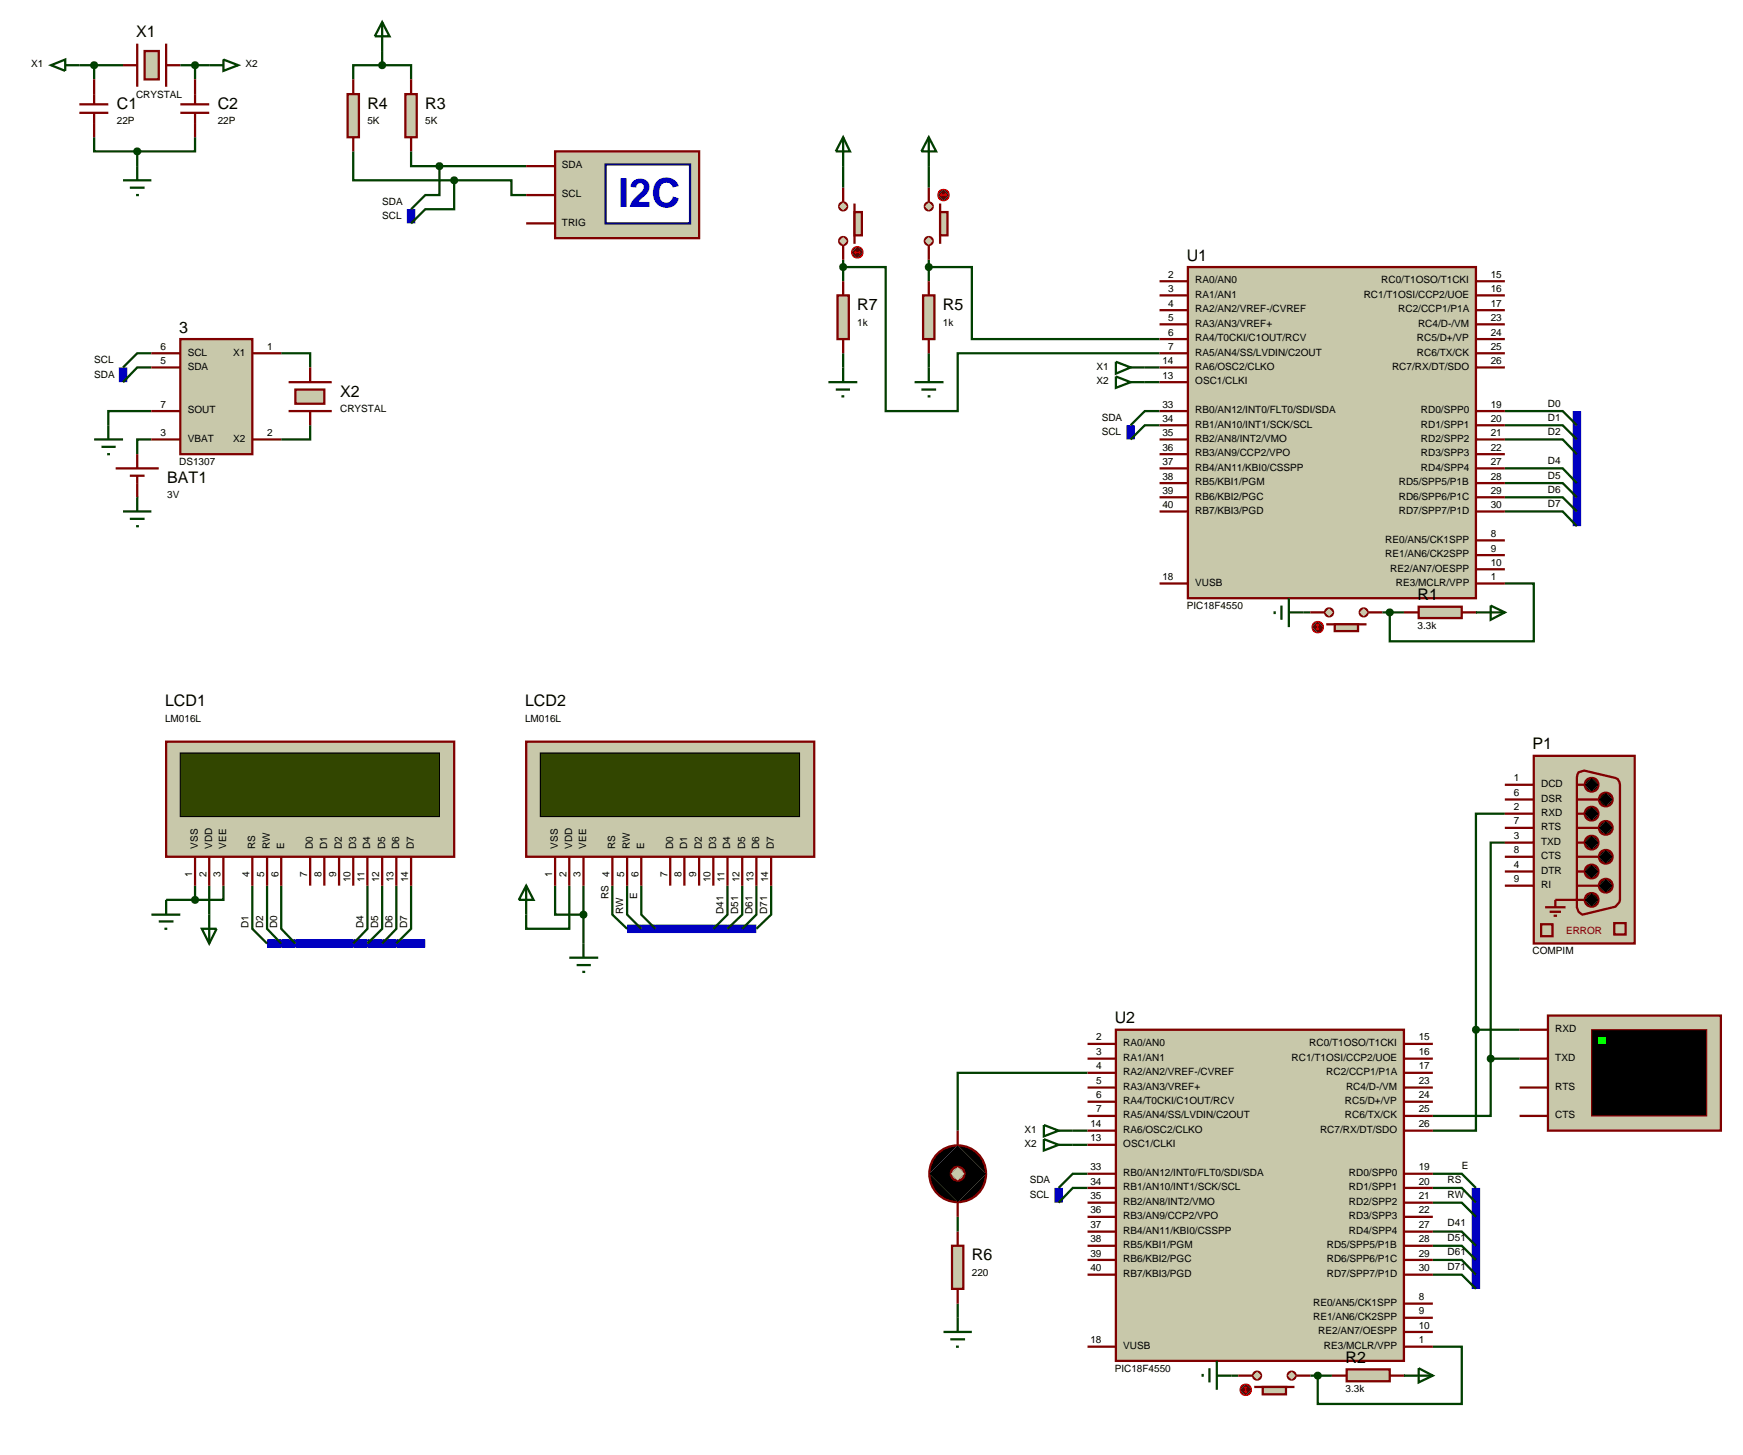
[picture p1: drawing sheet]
<svg xmlns="http://www.w3.org/2000/svg" width="307mm" height="257mm" viewBox="0 0 307 257" stroke-linecap="round" stroke-linejoin="round" font-family="sans-serif">
<path d="M72.5 36.9v2.5M21.7 64.8v2.6M199.4 75v2.5M278.1 72.5v20.3M47.1 166.4h27.9M110.6 163.8h22.8M186.7 209.5v2.6M260.3 209.5v17.8" fill="none" stroke="#0000c0" stroke-width="1.5" stroke-linecap="butt"/>
<g fill="none" stroke="#004000" stroke-width=".4">
<path d="M14 11.5h7.7M16.6 11.5v2.5M31.8 11.5h5.1M34.4 11.5v2.5M67.4 11.5h5.1v2.5M67.4 11.5h-5.1v2.5M67.4 9v2.5M16.6 24.2v2.5h7.6M24.2 26.7v2.6M34.4 24.2v2.5h-10.2M62.3 26.7v5.1h17.8M72.5 26.7v2.6h5"/>
<path d="M77.5 29.3v5.1h-2.5l-2.5 2.5M77.5 29.3h15.3M80.1 31.8h10.1v2.6h2.6M80.1 31.8v5.1h-5.1l-2.5 2.5M148.7 29.3v3.8M163.8 29.3v3.8M148.7 47.1h7.5v25.4h12.7v-10.2h35.6M148.7 45.8v3.8M163.8 47.1h7.6v12.7h33.1M163.8 45.8v3.8M26.7 77.5h-2.5v2.6M26.7 72.5h-7.6v2.5"/>
<path d="M26.7 62.3h-2.5l-2.5 2.5M26.7 64.8h-2.5l-2.5 2.6M49.6 62.3h5.1v2.5M54.7 75v2.5h-5.1M148.7 62.3v2.5M163.8 62.3v2.5M201.9 64.8h2.6M201.9 67.4h2.6M204.5 72.5h-2.6l-2.5 2.5M204.5 75h-2.6l-2.5 2.5M265.4 72.5h10.2l2.5 2.5M265.4 75h10.2l2.5 2.5"/>
<path d="M265.4 77.5h10.2l2.5 2.6M265.4 90.2h10.2l2.5 2.6M265.4 87.7h10.2l2.5 2.5M265.4 85.2h10.2l2.5 2.5M265.4 82.6h10.2l2.5 2.6M229.9 108h1.2M243.8 108h3.8M265.4 102.9h5.1v10.2h-25.4v-5.1M29.3 158.7h5.1M34.4 156.2v2.5M36.9 156.2v5.1M39.4 156.2v2.5h-5"/>
<path d="M44.5 156.2v7.6l2.6 2.6M47.1 156.2v7.6l2.5 2.6M49.6 156.2v7.6l2.5 2.6M64.8 156.2v7.6l-2.5 2.6M67.4 156.2v7.6l-2.6 2.6M69.9 156.2v7.6l-2.5 2.6M72.5 156.2v7.6l-2.6 2.6M97.9 156.2v5.1h5M100.4 156.2v7.6h-7.6v-2.5M102.9 156.2v10.2M108 156.2v5.1l2.6 2.5M110.6 156.2v5.1l2.5 2.5"/>
<path d="M113.1 156.2v5.1l2.5 2.5M128.3 156.2v5.1l-2.5 2.5M130.9 156.2v5.1l-2.6 2.5M133.4 156.2v5.1l-2.5 2.5M136 156.2v5.1l-2.6 2.5M265.4 148.6h-2.5v38.1M265.4 143.5h-5.1v38.1M189.2 199.4h2.6M191.8 189.2h-22.9v10.2M260.3 181.6v17.8h-7.6M260.3 181.6h7.7M262.9 186.7v10.1h-10.2"/>
<path d="M262.9 186.7h5.1M168.9 214.6v2.6M189.2 201.9h2.6M191.8 207h-2.6l-2.5 2.5M191.8 209.5h-2.6l-2.5 2.6M252.7 207h5.1l2.5 2.5M252.7 209.5h5.1l2.5 2.6M252.7 212.1h5.1l2.5 2.5M252.7 217.2h5.1l2.5 2.5M252.7 219.7h5.1l2.5 2.5M168.9 229.9v2.5M252.7 237.5h5.1v10.1h-25.4v-5"/>
<path d="M252.7 224.8h5.1l2.5 2.5M252.7 222.2h5.1l2.5 2.6M217.2 242.6h1.2M231.1 242.6h3.8"/>
</g>
<path d="M61.3 16.6h2v7.6h-2z" fill="#c8c8aa" stroke="#800000" stroke-width=".4"/>
<path d="M62.3 14v2.6M62.3 24.2v2.5" fill="none" stroke="#800000" stroke-width=".4"/>
<path d="M71.5 16.6h2v7.6h-2z" fill="#c8c8aa" stroke="#800000" stroke-width=".4"/>
<path d="M72.5 14v2.6M72.5 24.2v2.5" fill="none" stroke="#800000" stroke-width=".4"/>
<path d="M67.4 3.9l1.3 2.5h-2.6zM67.4 3.9v5.1" fill="none" stroke="#004000" stroke-width=".4"/>
<path d="M67.1 11.1l.3-.1-.5 .5zM67.4 11l.3 .1 .2 .4zM67.9 11.5l-.2 .4-.3 .1zM66.9 11.5l.5 .5-.4-.2z" fill="#004000" stroke="#004000" stroke-width=".4"/>
<path d="M67.4 11l.5 .5-.5 .5-.5-.5z" fill="#004000"/>
<path d="M97.9 26.7h25.4v15.3h-25.4z" fill="#c8c8aa" stroke="#800000" stroke-width=".4"/>
<path d="M106.8 29h14.9v10.4h-14.9z" fill="#fff" stroke="#000080" stroke-width=".4"/>
<path d="M92.8 29.3h5.1M92.8 34.4h5.1M92.8 39.4h5.1" fill="none" stroke="#800000" stroke-width=".4"/>
<path d="M209.5 47.1h50.8v58.4h-50.8z" fill="#c8c8aa" stroke="#800000" stroke-width=".4"/>
<g fill="none" stroke="#800000" stroke-width=".4">
<path d="M204.5 49.6h5M204.5 52.1h5M204.5 54.7h5M204.5 57.2h5M204.5 59.8h5M260.3 49.6h5.1M260.3 52.1h5.1M260.3 54.7h5.1M260.3 57.2h5.1M260.3 59.8h5.1M204.5 62.3h5M204.5 64.8h5"/>
<path d="M204.5 67.4h5M204.5 72.5h5M204.5 75h5M204.5 77.5h5M260.3 62.3h5.1M260.3 64.8h5.1M260.3 72.5h5.1M260.3 75h5.1M260.3 77.5h5.1M204.5 80.1h5M204.5 82.6h5M204.5 85.2h5"/>
<path d="M204.5 87.7h5M204.5 90.2h5M260.3 80.1h5.1M260.3 82.6h5.1M260.3 85.2h5.1M260.3 87.7h5.1M260.3 90.2h5.1M260.3 95.3h5.1M260.3 97.9h5.1M204.5 102.9h5M260.3 102.9h5.1M260.3 100.4h5.1"/>
</g>
<path d="M224.8 107.8v.5M226 106.8v2.5M227.3 108h2.6M227.3 105.5v5.1M260.3 108h5.1M262.9 106.8l2.5 1.2-2.5 1.3z" fill="none" stroke="#004000" stroke-width=".4"/>
<g fill="#c8c8aa" stroke="#800000" stroke-width=".4">
<path d="M233.9 107.5l.5-.2-.7 .7zM234.4 107.3a.68 .68 0 0 1 .7 .7zM235.1 108a.68 .68 0 0 1-.7 .7zM233.7 108l.7 .7a.68 .68 0 0 1-.7-.7z"/>
<path d="M240 107.5l.5-.2-.7 .7zM240.5 107.3a.68 .68 0 0 1 .7 .7zM240.5 108.7l.7-.7a.68 .68 0 0 1-.7 .7zM239.8 108l.7 .7a.68 .68 0 0 1-.7-.7z"/>
</g>
<g fill="#c8c8aa">
<path d="M234.4 107.3l.7 .7-.7 .7-.7-.7z"/>
<path d="M240.5 107.3l.7 .7-.7 .7-.7-.7z"/>
</g>
<path d="M233.9 110.1h7.1" fill="none" stroke="#800000" stroke-width=".4"/>
<path d="M235.4 110.1h4.1v1.2h-4.1z" fill="#c8c8aa" stroke="#800000" stroke-width=".4"/>
<path d="M231.1 108h2.6M241.3 108h2.5" fill="none" stroke="#800000" stroke-width=".4"/>
<path d="M231.7 109.9l.7-.3-1 1zM232.4 109.6a.94 .94 0 0 1 1 1zM232.4 111.6l1-1a.94 .94 0 0 1-1 1zM231.4 110.6l1 1a.94 .94 0 0 1-1-1z" fill="#400000" stroke="#f00" stroke-width=".2"/>
<path d="M232.4 109.6l1 1-1 1-1-1z" fill="#400000"/>
<path d="M232.1 110.8l.3 .3M232.4 110.1v1M232.4 110.1l.2 .2M232.4 110.1l-.3 .2M232.6 110.8l-.2 .3" fill="none" stroke="#f00" stroke-width=".2"/>
<path d="M250.2 107h7.6v2h-7.6z" fill="#c8c8aa" stroke="#800000" stroke-width=".4"/>
<path d="M247.6 108h2.6M257.8 108h2.5" fill="none" stroke="#800000" stroke-width=".4"/>
<path d="M244.8 107.6l.3-.1-.5 .5zM245.1 107.5l.4 .2 .1 .3zM245.1 108.5l.5-.5-.1 .3zM244.6 108l.5 .5-.3-.1z" fill="#004000" stroke="#004000" stroke-width=".4"/>
<path d="M245.1 107.5l.5 .5-.5 .5-.5-.5z" fill="#004000"/>
<path d="M29.3 130.8h50.8v20.3h-50.8z" fill="#c8c8aa" stroke="#800000" stroke-width=".4"/>
<path d="M31.8 132.8h45.7v11.2h-45.7z" fill="#324600" stroke="#000" stroke-width=".2"/>
<g fill="none" stroke="#800000" stroke-width=".4">
<path d="M34.4 151.1v5.1M36.9 151.1v5.1M39.4 151.1v5.1M44.5 151.1v5.1M47.1 151.1v5.1M49.6 151.1v5.1M54.7 151.1v5.1M57.2 151.1v5.1M59.8 151.1v5.1M62.3 151.1v5.1M64.8 151.1v5.1M67.4 151.1v5.1"/>
<path d="M69.9 151.1v5.1M72.5 151.1v5.1"/>
</g>
<path d="M196.8 63.8l2.6 1-2.6 1.1zM196.8 66.4l2.6 1-2.6 1zM199.4 64.8h2.5M199.4 67.4h2.5M29.3 158.7v2.6M26.7 161.3h5.1M28 162.5h2.6M29 163.8h.5M35.6 163.8h2.6l-1.3 2.6zM36.9 161.3v5.1" fill="none" stroke="#004000" stroke-width=".4"/>
<path d="M34 158.4l.4-.2-.5 .5zM34.4 158.2l.4 .2 .1 .3zM34.9 158.7l-.1 .3-.4 .2zM33.9 158.7l.5 .5-.3-.1z" fill="#004000" stroke="#004000" stroke-width=".4"/>
<path d="M33.9 158.7l.5-.5 .5 .5-.5 .5z" fill="#004000"/>
<path d="M14 19.9h5.1M14 18.4h5.1M16.6 14v4.4M16.6 19.9v4.3M24.2 7.7v7.6M29.3 7.7v7.6M31.8 19.9h5.1M31.8 18.4h5.1M34.4 14v4.4M34.4 19.9v4.3" fill="none" stroke="#800000" stroke-width=".4"/>
<path d="M25.5 9h2.5v5h-2.5z" fill="#c8c8aa" stroke="#800000" stroke-width=".4"/>
<path d="M21.7 11.5h2.5M29.3 11.5h2.5" fill="none" stroke="#800000" stroke-width=".4"/>
<path d="M21.7 31.8h5M22.9 33.1h2.6M24 34.4h.5M24.2 29.3v2.5" fill="none" stroke="#004000" stroke-width=".4"/>
<path d="M23.9 26.3l.3-.1-.5 .5zM24.2 26.2l.3 .1 .2 .4zM24.2 27.2l.5-.5-.2 .4zM23.7 26.7l.5 .5-.3-.1z" fill="#004000" stroke="#004000" stroke-width=".4"/>
<path d="M23.7 26.7l.5-.5 .5 .5-.5 .5z" fill="#004000"/>
<path d="M9 11.5l2.5-1v2zM11.5 11.5h2.5M36.9 11.5h2.5M39.4 10.5l2.6 1-2.6 1z" fill="none" stroke="#004000" stroke-width=".4"/>
<path d="M16.3 11.1l.3-.1-.5 .5zM16.6 11l.3 .1 .2 .4zM17.1 11.5l-.2 .4-.3 .1zM16.1 11.5l.5 .5-.4-.2z" fill="#004000" stroke="#004000" stroke-width=".4"/>
<path d="M16.6 11l.5 .5-.5 .5-.5-.5z" fill="#004000"/>
<path d="M34 11.2l.4-.2-.5 .5zM34.4 11l.4 .2 .1 .3zM34.9 11.5l-.1 .3-.4 .2zM33.9 11.5l.5 .5-.3-.1z" fill="#004000" stroke="#004000" stroke-width=".4"/>
<path d="M33.9 11.5l.5-.5 .5 .5-.5 .5z" fill="#004000"/>
<path d="M273 179.1h30.5v20.3h-30.5z" fill="#c8c8aa" stroke="#800000" stroke-width=".4"/>
<path d="M280.7 181.6h20.3v15.2h-20.3z" fill="#000" stroke="#800000" stroke-width=".2"/>
<path d="M281.9 182.9h1.3v1.2h-1.3z" fill="#0f0"/>
<path d="M268 181.6h5M268 191.8h5M268 186.7h5M268 196.8h5" fill="none" stroke="#800000" stroke-width=".4"/>
<g fill="#c8c8aa" stroke="#800000" stroke-width=".4">
<path d="M270.5 133.3h17.8v33.1h-17.8z"/>
<path d="M278.4 136.2l1-.3 5.5 1.3 .4 .2 .3 .5 .1 .5v20.3l-.1 .4-.7 .8-5.8 1.4-.7-.5-.3-.8v-22.9z"/>
</g>
<g fill="#000" stroke="#800000" stroke-width=".4">
<path d="M280 137.4l.7-.2-1.2 1.2 .1-.4zM280.7 137.2a1.16 1.16 0 0 1 1.2 1.2zM280.7 139.6l1.2-1.2a1.16 1.16 0 0 1-1.2 1.2zM279.5 138.4l1.2 1.2a1.16 1.16 0 0 1-1.2-1.2z"/>
<path d="M279.7 142.8l.6-.4 .4-.1-1.2 1.2zM280.7 142.3a1.16 1.16 0 0 1 1.2 1.2zM280.7 144.7l1.2-1.2a1.16 1.16 0 0 1-1.2 1.2zM279.5 143.5l1.2 1.2a1.16 1.16 0 0 1-1.2-1.2z"/>
<path d="M279.7 147.9l.6-.4 .4-.1-1.2 1.2zM280.7 147.4a1.16 1.16 0 0 1 1.2 1.2zM281.9 148.6a1.16 1.16 0 0 1-1.2 1.2zM279.5 148.6l1.2 1.2a1.16 1.16 0 0 1-1.2-1.2z"/>
<path d="M280 152.7l.7-.2-1.2 1.2 .1-.4zM280.7 152.5a1.16 1.16 0 0 1 1.2 1.2zM281.9 153.7a1.16 1.16 0 0 1-1.2 1.2zM279.5 153.7l1.2 1.2a1.16 1.16 0 0 1-1.2-1.2z"/>
<path d="M279.7 158l.6-.4 .4-.1-1.2 1.2zM280.7 157.5a1.16 1.16 0 0 1 1.2 1.2zM281.9 158.7a1.16 1.16 0 0 1-1.2 1.2zM279.5 158.7l1.2 1.2a1.16 1.16 0 0 1-1.2-1.2z"/>
<path d="M282.5 140l.7-.2-1.2 1.2 .1-.4zM283.2 139.8a1.16 1.16 0 0 1 1.2 1.2zM284.4 141a1.16 1.16 0 0 1-1.2 1.2zM282 141l1.2 1.2a1.16 1.16 0 0 1-1.2-1.2z"/>
<path d="M282.2 145.3l.6-.4 .4-.1-1.2 1.2zM283.2 144.8a1.16 1.16 0 0 1 1.2 1.2zM284.4 146a1.16 1.16 0 0 1-1.2 1.2zM282 146l1.2 1.2a1.16 1.16 0 0 1-1.2-1.2z"/>
<path d="M282.5 150.1l.7-.2-1.2 1.2 .1-.4zM283.2 149.9a1.16 1.16 0 0 1 1.2 1.2zM284.4 151.1a1.16 1.16 0 0 1-1.2 1.2zM282 151.1l1.2 1.2a1.16 1.16 0 0 1-1.2-1.2z"/>
<path d="M282.5 155.2l.7-.2-1.2 1.2 .1-.4zM283.2 155a1.16 1.16 0 0 1 1.2 1.2zM284.4 156.2a1.16 1.16 0 0 1-1.2 1.2zM282 156.2l1.2 1.2a1.16 1.16 0 0 1-1.2-1.2z"/>
</g>
<path d="M280.7 137.2l1.2 1.2-1.2 1.2-1.2-1.2zM280.7 142.3l1.2 1.2-1.2 1.2-1.2-1.2zM279.5 148.6l1.2-1.2 1.2 1.2-1.2 1.2zM280.7 152.5l1.2 1.2-1.2 1.2-1.2-1.2zM279.5 158.7l1.2-1.2 1.2 1.2-1.2 1.2zM283.2 139.8l1.2 1.2-1.2 1.2-1.2-1.2zM282 146l1.2-1.2 1.2 1.2-1.2 1.2zM283.2 149.9l1.2 1.2-1.2 1.2-1.2-1.2zM283.2 155l1.2 1.2-1.2 1.2-1.2-1.2z" fill="#000"/>
<path d="M278.1 138.4h1.3M272.5 160h3.6M278.1 141h3.8M278.1 143.5h1.3M278.1 146h3.8M278.1 148.6h1.3M278.1 151.1h3.8M278.1 153.7h1.3M278.1 156.2h3.8M279.4 158.7h-5.1v1.3M273.3 160.8h2M274 161.5h.6" fill="none" stroke="#800000" stroke-width=".4"/>
<g fill="#c8c8aa" stroke="#800000" stroke-width=".4">
<path d="M284.7 162.8h2v2h-2z"/>
<path d="M271.8 163h2v2.1h-2z"/>
</g>
<path d="M265.4 138.4h5.1M265.4 148.6h5.1M265.4 143.5h5.1M265.4 151.1h5.1M265.4 146h5.1M265.4 141h5.1M265.4 153.7h5.1M265.4 156.2h5.1" fill="none" stroke="#800000" stroke-width=".4"/>
<path d="M196.8 181.6h50.8v58.4h-50.8z" fill="#c8c8aa" stroke="#800000" stroke-width=".4"/>
<g fill="none" stroke="#800000" stroke-width=".4">
<path d="M191.8 184.1h5M191.8 186.7h5M191.8 189.2h5M191.8 191.8h5M191.8 194.3h5M191.8 196.8h5M191.8 199.4h5M247.6 184.1h5.1M247.6 186.7h5.1M247.6 189.2h5.1M247.6 191.8h5.1M247.6 194.3h5.1"/>
<path d="M247.6 196.8h5.1M247.6 199.4h5.1M191.8 201.9h5M191.8 207h5M191.8 209.5h5M191.8 212.1h5M191.8 214.6h5M191.8 217.2h5M191.8 219.7h5M247.6 207h5.1M247.6 209.5h5.1M247.6 212.1h5.1"/>
<path d="M247.6 214.6h5.1M247.6 217.2h5.1M247.6 219.7h5.1M191.8 222.2h5M191.8 224.8h5M191.8 237.5h5M247.6 222.2h5.1M247.6 224.8h5.1M247.6 237.5h5.1M247.6 229.9h5.1M247.6 232.4h5.1M247.6 234.9h5.1"/>
</g>
<path d="M212.1 242.3v.5M213.3 241.3v2.5M214.6 242.6h2.6M214.6 240v5.1M247.6 242.6h5.1M250.2 241.3l2.5 1.3-2.5 1.2z" fill="none" stroke="#004000" stroke-width=".4"/>
<g fill="#c8c8aa" stroke="#800000" stroke-width=".4">
<path d="M221.2 242.1l.5-.2-.7 .7zM221.7 241.9a.68 .68 0 0 1 .7 .7zM221.7 243.3l.7-.7a.68 .68 0 0 1-.7 .7zM221 242.6l.7 .7a.68 .68 0 0 1-.7-.7z"/>
<path d="M227.3 242.1l.5-.2-.7 .7zM227.8 241.9a.68 .68 0 0 1 .7 .7zM227.8 243.3l.7-.7a.68 .68 0 0 1-.7 .7zM227.1 242.6l.7 .7a.68 .68 0 0 1-.7-.7z"/>
</g>
<g fill="#c8c8aa">
<path d="M221 242.6l.7-.7 .7 .7-.7 .7z"/>
<path d="M227.1 242.6l.7-.7 .7 .7-.7 .7z"/>
</g>
<path d="M221.2 244.6h7.1" fill="none" stroke="#800000" stroke-width=".4"/>
<path d="M222.7 244.6h4.1v1.3h-4.1z" fill="#c8c8aa" stroke="#800000" stroke-width=".4"/>
<path d="M218.4 242.6h2.6M228.6 242.6h2.5" fill="none" stroke="#800000" stroke-width=".4"/>
<path d="M219 244.4l.7-.3-1 1zM219.7 244.1a.94 .94 0 0 1 1 1zM219.7 246.1l1-1a.94 .94 0 0 1-1 1zM218.7 245.1l1 1a.94 .94 0 0 1-1-1z" fill="#400000" stroke="#f00" stroke-width=".2"/>
<path d="M219.7 244.1l1 1-1 1-1-1z" fill="#400000"/>
<path d="M219.4 245.3l.3 .3M219.7 244.6v1M219.7 244.6l.2 .2M219.7 244.6l-.3 .2M219.9 245.3l-.2 .3" fill="none" stroke="#f00" stroke-width=".2"/>
<path d="M237.5 241.5h7.6v2.1h-7.6z" fill="#c8c8aa" stroke="#800000" stroke-width=".4"/>
<path d="M234.9 242.6h2.6M245.1 242.6h2.5" fill="none" stroke="#800000" stroke-width=".4"/>
<path d="M232 242.3l.4-.2-.5 .5zM232.4 242.1l.3 .1 .2 .4zM232.4 243.1l.5-.5-.2 .4zM231.9 242.6l.5 .5-.3-.1z" fill="#004000" stroke="#004000" stroke-width=".4"/>
<path d="M231.9 242.6l.5-.5 .5 .5-.5 .5z" fill="#004000"/>
<path d="M184.1 198.4l2.6 1-2.6 1zM186.7 199.4h2.5M184.1 200.9l2.6 1-2.6 1zM186.7 201.9h2.5" fill="none" stroke="#004000" stroke-width=".4"/>
<path d="M92.8 130.8h50.8v20.3h-50.8z" fill="#c8c8aa" stroke="#800000" stroke-width=".4"/>
<path d="M95.3 132.8h45.7v11.2h-45.7z" fill="#324600" stroke="#000" stroke-width=".2"/>
<g fill="none" stroke="#800000" stroke-width=".4">
<path d="M97.9 151.1v5.1M100.4 151.1v5.1M102.9 151.1v5.1M108 151.1v5.1M110.6 151.1v5.1M113.1 151.1v5.1M118.2 151.1v5.1M120.7 151.1v5.1M123.3 151.1v5.1M125.8 151.1v5.1M128.3 151.1v5.1M130.9 151.1v5.1"/>
<path d="M133.4 151.1v5.1M136 151.1v5.1"/>
</g>
<path d="M92.8 156.2l1.3 2.5h-2.6zM92.8 156.2v5.1M100.4 168.9h5.1M101.7 170.2h2.5M102.7 171.4h.5M102.9 166.4v2.5" fill="none" stroke="#004000" stroke-width=".4"/>
<path d="M102.6 160.9l.3-.1-.5 .5zM102.9 160.8l.3 .1 .2 .4zM103.4 161.3l-.1 .3-.4 .2zM102.4 161.3l.5 .5-.4-.2z" fill="#004000" stroke="#004000" stroke-width=".4"/>
<path d="M102.4 161.3l.5-.5 .5 .5-.5 .5z" fill="#004000"/>
<path d="M77.2 28.9l.3-.1-.5 .5zM77.5 28.8l.3 .1 .2 .4zM77.5 29.8l.5-.5-.2 .4zM77 29.3l.5 .5-.3-.1z" fill="#004000" stroke="#004000" stroke-width=".4"/>
<path d="M77 29.3l.5-.5 .5 .5-.5 .5z" fill="#004000"/>
<path d="M79.8 31.4l.3-.1-.5 .5zM80.1 31.3l.3 .1 .2 .4zM80.6 31.8l-.2 .4-.3 .1zM79.6 31.8l.5 .5-.4-.2z" fill="#004000" stroke="#004000" stroke-width=".4"/>
<path d="M80.1 31.3l.5 .5-.5 .5-.5-.5z" fill="#004000"/>
<path d="M31.8 59.8h12.7v20.3h-12.7z" fill="#c8c8aa" stroke="#800000" stroke-width=".4"/>
<path d="M26.7 77.5h5.1M26.7 62.3h5.1M26.7 64.8h5.1M26.7 72.5h5.1M44.5 77.5h5.1M44.5 62.3h5.1M50.9 72.5h7.6M50.9 67.4h7.6" fill="none" stroke="#800000" stroke-width=".4"/>
<path d="M52.1 68.7h5.1v2.5h-5.1z" fill="#c8c8aa" stroke="#800000" stroke-width=".4"/>
<path d="M54.7 64.8v2.6M54.7 72.5v2.5M20.4 82.6h7.6M22.9 83.9h2.6M24.2 80.1v2.5M24.2 83.9v3.8" fill="none" stroke="#800000" stroke-width=".4"/>
<path d="M16.6 77.5h5.1M17.9 78.8h2.5M19.1 75v2.5M18.9 80.1h.5M21.7 90.2h5M22.9 91.5h2.6M24 92.8h.5M24.2 87.7v2.5" fill="none" stroke="#004000" stroke-width=".4"/>
<path d="M162.8 52.1h2v7.7h-2z" fill="#c8c8aa" stroke="#800000" stroke-width=".4"/>
<path d="M163.8 49.6v2.5M163.8 59.8v2.5" fill="none" stroke="#800000" stroke-width=".4"/>
<path d="M147.7 52.1h2v7.7h-2z" fill="#c8c8aa" stroke="#800000" stroke-width=".4"/>
<path d="M148.7 49.6v2.5M148.7 59.8v2.5" fill="none" stroke="#800000" stroke-width=".4"/>
<g fill="#c8c8aa" stroke="#800000" stroke-width=".4">
<path d="M148.2 42l.5-.2-.7 .7zM148.7 41.8a.68 .68 0 0 1 .7 .7zM149.4 42.5a.68 .68 0 0 1-.7 .7zM148 42.5l.7 .7a.68 .68 0 0 1-.7-.7z"/>
<path d="M148.2 35.9l.5-.2-.7 .7zM148.7 35.7a.68 .68 0 0 1 .7 .7zM149.4 36.4a.68 .68 0 0 1-.7 .7zM148 36.4l.7 .7a.68 .68 0 0 1-.7-.7z"/>
</g>
<g fill="#c8c8aa">
<path d="M148.7 41.8l.7 .7-.7 .7-.7-.7z"/>
<path d="M148 36.4l.7-.7 .7 .7-.7 .7z"/>
</g>
<path d="M150.7 35.9v7.1" fill="none" stroke="#800000" stroke-width=".4"/>
<path d="M150.7 37.4h1.3v4.1h-1.3z" fill="#c8c8aa" stroke="#800000" stroke-width=".4"/>
<path d="M148.7 33.1v2.5M148.7 43.3v2.5" fill="none" stroke="#800000" stroke-width=".4"/>
<path d="M150.5 43.8l.7-.3-1 1zM151.2 43.5a.94 .94 0 0 1 1 1zM151.2 45.5l1-1a.94 .94 0 0 1-1 1zM150.2 44.5l1 1a.94 .94 0 0 1-1-1z" fill="#400000" stroke="#f00" stroke-width=".2"/>
<path d="M151.2 43.5l1 1-1 1-1-1z" fill="#400000"/>
<path d="M150.7 44.5h1M150.7 44.5l.3 .3M151 44.3l-.3 .2M151.5 44.3l.2 .2M151.7 44.5l-.2 .3" fill="none" stroke="#f00" stroke-width=".2"/>
<g fill="#c8c8aa" stroke="#800000" stroke-width=".4">
<path d="M163.3 35.9l.5-.2-.7 .7zM163.8 35.7a.68 .68 0 0 1 .7 .7zM164.5 36.4a.68 .68 0 0 1-.7 .7zM163.1 36.4l.7 .7a.68 .68 0 0 1-.7-.7z"/>
<path d="M163.3 42l.5-.2-.7 .7zM163.8 41.8a.68 .68 0 0 1 .7 .7zM164.5 42.5a.68 .68 0 0 1-.7 .7zM163.1 42.5l.7 .7a.68 .68 0 0 1-.7-.7z"/>
</g>
<g fill="#c8c8aa">
<path d="M163.1 36.4l.7-.7 .7 .7-.7 .7z"/>
<path d="M163.8 41.8l.7 .7-.7 .7-.7-.7z"/>
</g>
<path d="M165.8 35.9v7.1" fill="none" stroke="#800000" stroke-width=".4"/>
<path d="M165.8 37.4h1.3v4.1h-1.3z" fill="#c8c8aa" stroke="#800000" stroke-width=".4"/>
<path d="M163.8 33.1v2.5M163.8 43.3v2.5" fill="none" stroke="#800000" stroke-width=".4"/>
<path d="M165.7 33.7l.7-.3-1 1zM166.4 33.4a.94 .94 0 0 1 1 1zM166.4 35.4l1-1a.94 .94 0 0 1-1 1zM165.4 34.4l1 1a.94 .94 0 0 1-1-1z" fill="#400000" stroke="#f00" stroke-width=".2"/>
<path d="M166.4 33.4l1 1-1 1-1-1z" fill="#400000"/>
<path d="M165.8 34.4h1.1M165.8 34.4l.3 .2M166.1 34.1l-.3 .3M166.6 34.1l.3 .3M166.9 34.4l-.3 .2" fill="none" stroke="#f00" stroke-width=".2"/>
<path d="M148.7 24.2l1.2 2.5h-2.5zM148.7 24.2v5.1M163.8 24.2l1.3 2.5h-2.6zM163.8 24.2v5.1M146.1 67.4h5.1M147.4 68.7h2.5M148.4 69.9h.5M148.7 64.8v2.6M161.3 67.4h5.1M162.5 68.7h2.6M163.6 69.9h.5M163.8 64.8v2.6" fill="none" stroke="#004000" stroke-width=".4"/>
<path d="M167.9 219.7h2v7.6h-2z" fill="#c8c8aa" stroke="#800000" stroke-width=".4"/>
<path d="M168.9 217.2v2.5M168.9 227.3v2.6" fill="none" stroke="#800000" stroke-width=".4"/>
<path d="M166.4 234.9h5M167.6 236.2h2.6M168.6 237.5h.5M168.9 232.4v2.5" fill="none" stroke="#004000" stroke-width=".4"/>
<path d="M163.5 46.7l.3-.1-.5 .5zM163.8 46.6l.4 .2 .1 .3zM164.3 47.1l-.2 .4-.3 .1zM163.3 47.1l.5 .5-.3-.1z" fill="#004000" stroke="#004000" stroke-width=".4"/>
<path d="M163.8 46.6l.5 .5-.5 .5-.5-.5z" fill="#004000"/>
<path d="M148.4 46.7l.3-.1-.5 .5zM148.7 46.6l.4 .2 .1 .3zM149.2 47.1l-.2 .4-.3 .1zM148.2 47.1l.5 .5-.3-.1z" fill="#004000" stroke="#004000" stroke-width=".4"/>
<path d="M148.7 46.6l.5 .5-.5 .5-.5-.5z" fill="#004000"/>
<path d="M262.5 186.4l.4-.2-.5 .5zM262.9 186.2l.3 .1 .2 .4zM263.4 186.7l-.1 .3-.4 .2zM262.4 186.7l.5 .5-.4-.2z" fill="#004000" stroke="#004000" stroke-width=".4"/>
<path d="M262.4 186.7l.5-.5 .5 .5-.5 .5z" fill="#004000"/>
<path d="M260 181.2l.3-.1-.5 .5zM260.3 181.1l.4 .2 .1 .3zM260.3 182.1l.5-.5-.2 .4zM259.8 181.6l.5 .5-.4-.2z" fill="#004000" stroke="#004000" stroke-width=".4"/>
<path d="M260.3 181.1l.5 .5-.5 .5-.5-.5z" fill="#004000"/>
<path d="M165.1 203.8a5 5 0 0 1 3.8-1.8l-5 5a5 5 0 0 1 1.2-3.2zM168.9 202a5 5 0 0 1 5 5zM173.9 207a5 5 0 0 1-5 5zM163.9 207l5 5a5 5 0 0 1-5-5z" fill="#000" stroke="#800000" stroke-width=".4"/>
<path d="M163.9 207l5-5 5 5-5 5z" fill="#000"/>
<path d="M167.9 206.3l.6-.4 .4-.1-1.2 1.2zM168.9 205.8a1.16 1.16 0 0 1 1.2 1.2zM170.1 207a1.16 1.16 0 0 1-1.2 1.2zM167.7 207l1.2 1.2a1.16 1.16 0 0 1-1.2-1.2z" fill="#c8c8aa" stroke="#800000" stroke-width=".4"/>
<path d="M167.7 207l1.2-1.2 1.2 1.2-1.2 1.2z" fill="#c8c8aa"/>
<path d="M168.9 199.4v2.5M168.9 212.1v2.5" fill="none" stroke="#800000" stroke-width=".4"/>
<text font-size="7.1" fill="#0000c0" x="109" y="36.6">I2C</text>
<g font-size="2.8">
<text x="24" y="6.6">X1</text>
<text x="20.6" y="19.2">C1</text>
<text x="38.4" y="19.2">C2</text>
<text x="64.8" y="19.2">R4</text>
<text x="75" y="19.2">R3</text>
<text x="209.3" y="46">U1</text>
<text x="31.6" y="58.7">3</text>
<text x="151.2" y="54.7">R7</text>
<text x="166.3" y="54.7">R5</text>
<text x="60" y="70">X2</text>
<text x="29.5" y="85.2">BAT1</text>
<text x="250" y="105.9">R1</text>
<text x="29.1" y="124.6">LCD1</text>
<text x="92.6" y="124.6">LCD2</text>
<text x="270.3" y="132.2">P1</text>
<text x="196.6" y="180.5">U2</text>
<text x="171.4" y="222.3">R6</text>
<text x="237.3" y="240.4">R2</text>
</g>
<g font-size="1.8">
<text x="5.5" y="11.9">X1</text>
<text x="43.3" y="11.9">X2</text>
<text x="24" y="17.2">CRYSTAL</text>
<text x="20.6" y="21.9">22P</text>
<text x="38.4" y="21.9">22P</text>
<text x="64.8" y="21.9">5K</text>
<text x="75" y="21.9">5K</text>
<text x="99.1" y="29.7">SDA</text>
<text x="99.1" y="34.8">SCL</text>
<text x="67.4" y="36.1">SDA</text>
<text x="67.4" y="38.6">SCL</text>
<text x="99.1" y="39.8">TRIG</text>
<text x="206" y="49">2</text>
<text x="206" y="51.5">3</text>
<text x="210.8" y="50">RA0/AN0</text>
<text x="210.8" y="52.5">RA1/AN1</text>
<text x="240.5" y="52.5">RC1/T1OSI/CCP2/UOE</text>
<text x="243.6" y="50">RC0/T1OSO/T1CKI</text>
<text x="262.9" y="49">15</text>
<text x="262.9" y="51.5">16</text>
<text x="151.2" y="57.5">1k</text>
<text x="166.3" y="57.5">1k</text>
<text x="206" y="54.1">4</text>
<text x="206" y="56.6">5</text>
<text x="206" y="59.2">6</text>
<text x="210.8" y="55.1">RA2/AN2/VREF-/CVREF</text>
<text x="210.8" y="57.6">RA3/AN3/VREF+</text>
<text x="246.6" y="55.1">RC2/CCP1/P1A</text>
<text x="250.1" y="57.6">RC4/D-/VM</text>
<text x="262.9" y="54.1">17</text>
<text x="262.9" y="56.6">23</text>
<text x="262.9" y="59.2">24</text>
<text x="16.6" y="64">SCL</text>
<text x="28.3" y="61.7">6</text>
<text x="28.3" y="64.2">5</text>
<text x="33.1" y="62.7">SCL</text>
<text x="33.1" y="65.2">SDA</text>
<text x="41.1" y="62.7">X1</text>
<text x="47.1" y="61.7">1</text>
<text x="193.4" y="65.2">X1</text>
<text x="205" y="64.2">14</text>
<text x="206" y="61.7">7</text>
<text x="210.8" y="60.2">RA4/T0CKI/C1OUT/RCV</text>
<text x="210.8" y="62.7">RA5/AN4/SS/LVDIN/C2OUT</text>
<text x="210.8" y="65.2">RA6/OSC2/CLKO</text>
<text x="245.5" y="65.2">RC7/RX/DT/SDO</text>
<text x="249.9" y="60.2">RC5/D+/VP</text>
<text x="249.9" y="62.7">RC6/TX/CK</text>
<text x="262.9" y="61.7">25</text>
<text x="262.9" y="64.2">26</text>
<text x="16.6" y="66.6">SDA</text>
<text x="28.3" y="71.9">7</text>
<text x="193.4" y="67.8">X2</text>
<text x="205" y="66.8">13</text>
<text x="205" y="71.9">33</text>
<text x="210.8" y="67.8">OSC1/CLKI</text>
<text x="262.9" y="71.9">19</text>
<text x="273" y="71.7">D0</text>
<text x="28.3" y="76.9">3</text>
<text x="33.1" y="77.9">VBAT</text>
<text x="33.1" y="72.9">SOUT</text>
<text x="41.1" y="77.9">X2</text>
<text x="47.1" y="76.9">2</text>
<text x="60" y="72.7">CRYSTAL</text>
<text x="194.3" y="74.2">SDA</text>
<text x="194.3" y="76.7">SCL</text>
<text x="205" y="74.4">34</text>
<text x="205" y="76.9">35</text>
<text x="210.8" y="72.9">RB0/AN12/INT0/FLT0/SDI/SDA</text>
<text x="210.8" y="75.4">RB1/AN10/INT1/SCK/SCL</text>
<text x="210.8" y="77.9">RB2/AN8/INT2/VMO</text>
<text x="250.6" y="72.9">RD0/SPP0</text>
<text x="250.6" y="75.4">RD1/SPP1</text>
<text x="250.6" y="77.9">RD2/SPP2</text>
<text x="262.9" y="74.4">20</text>
<text x="262.9" y="76.9">21</text>
<text x="273" y="74.2">D1</text>
<text x="273" y="76.7">D2</text>
<text x="31.6" y="82">DS1307</text>
<text x="205" y="79.5">36</text>
<text x="205" y="82">37</text>
<text x="210.8" y="80.5">RB3/AN9/CCP2/VPO</text>
<text x="210.8" y="83">RB4/AN11/KBI0/CSSPP</text>
<text x="250.6" y="80.5">RD3/SPP3</text>
<text x="250.6" y="83">RD4/SPP4</text>
<text x="262.9" y="79.5">22</text>
<text x="262.9" y="82">27</text>
<text x="273" y="81.8">D4</text>
<text x="29.5" y="87.9">3V</text>
<text x="205" y="84.6">38</text>
<text x="205" y="87.1">39</text>
<text x="205" y="89.6">40</text>
<text x="210.8" y="85.6">RB5/KBI1/PGM</text>
<text x="210.8" y="88.1">RB6/KBI2/PGC</text>
<text x="246.7" y="85.6">RD5/SPP5/P1B</text>
<text x="246.7" y="88.1">RD6/SPP6/P1C</text>
<text x="262.9" y="84.6">28</text>
<text x="262.9" y="87.1">29</text>
<text x="262.9" y="89.6">30</text>
<text x="273" y="89.4">D7</text>
<text x="273" y="86.9">D6</text>
<text x="273" y="84.4">D5</text>
<text x="210.8" y="90.6">RB7/KBI3/PGD</text>
<text x="244.3" y="95.7">RE0/AN5/CK1SPP</text>
<text x="246.7" y="90.6">RD7/SPP7/P1D</text>
<text x="262.9" y="94.7">8</text>
<text x="244.3" y="98.3">RE1/AN6/CK2SPP</text>
<text x="245.2" y="100.8">RE2/AN7/OESPP</text>
<text x="262.9" y="97.3">9</text>
<text x="262.9" y="99.8">10</text>
<text x="205" y="102.3">18</text>
<text x="209.3" y="107.4">PIC18F4550</text>
<text x="210.8" y="103.3">VUSB</text>
<text x="246.2" y="103.3">RE3/MCLR/VPP</text>
<text x="262.9" y="102.3">1</text>
<text x="250" y="110.9">3.3k</text>
<text x="29.1" y="127.3">LM016L</text>
<text x="92.6" y="127.3">LM016L</text>
<text x="267" y="137.8">1</text>
<text x="267" y="142.9">2</text>
<text x="267" y="140.4">6</text>
<text x="271.8" y="143.9">RXD</text>
<text x="271.8" y="141.4">DSR</text>
<text x="271.8" y="138.8">DCD</text>
<text x="34.9" y="149.7" transform="rotate(-90 34.9 149.7)">VSS</text>
<text x="37.4" y="149.7" transform="rotate(-90 37.4 149.7)">VDD</text>
<text x="39.9" y="149.7" transform="rotate(-90 39.9 149.7)">VEE</text>
<text x="45" y="149.7" transform="rotate(-90 45 149.7)">RS</text>
<text x="47.6" y="149.7" transform="rotate(-90 47.6 149.7)">RW</text>
<text x="50.1" y="149.7" transform="rotate(-90 50.1 149.7)">E</text>
<text x="55.2" y="149.7" transform="rotate(-90 55.2 149.7)">D0</text>
<text x="57.7" y="149.7" transform="rotate(-90 57.7 149.7)">D1</text>
<text x="60.3" y="149.7" transform="rotate(-90 60.3 149.7)">D2</text>
<text x="62.8" y="149.7" transform="rotate(-90 62.8 149.7)">D3</text>
<text x="65.3" y="149.7" transform="rotate(-90 65.3 149.7)">D4</text>
<text x="67.9" y="149.7" transform="rotate(-90 67.9 149.7)">D5</text>
<text x="70.4" y="149.7" transform="rotate(-90 70.4 149.7)">D6</text>
<text x="73" y="149.7" transform="rotate(-90 73 149.7)">D7</text>
<text x="98.4" y="149.7" transform="rotate(-90 98.4 149.7)">VSS</text>
<text x="100.9" y="149.7" transform="rotate(-90 100.9 149.7)">VDD</text>
<text x="103.4" y="149.7" transform="rotate(-90 103.4 149.7)">VEE</text>
<text x="108.5" y="149.7" transform="rotate(-90 108.5 149.7)">RS</text>
<text x="111.1" y="149.7" transform="rotate(-90 111.1 149.7)">RW</text>
<text x="113.6" y="149.7" transform="rotate(-90 113.6 149.7)">E</text>
<text x="118.7" y="149.7" transform="rotate(-90 118.7 149.7)">D0</text>
<text x="121.2" y="149.7" transform="rotate(-90 121.2 149.7)">D1</text>
<text x="123.8" y="149.7" transform="rotate(-90 123.8 149.7)">D2</text>
<text x="126.3" y="149.7" transform="rotate(-90 126.3 149.7)">D3</text>
<text x="128.8" y="149.7" transform="rotate(-90 128.8 149.7)">D4</text>
<text x="131.4" y="149.7" transform="rotate(-90 131.4 149.7)">D5</text>
<text x="133.9" y="149.7" transform="rotate(-90 133.9 149.7)">D6</text>
<text x="136.5" y="149.7" transform="rotate(-90 136.5 149.7)">D7</text>
<text x="267" y="148">3</text>
<text x="267" y="145.4">7</text>
<text x="271.8" y="149">TXD</text>
<text x="271.8" y="146.4">RTS</text>
<text x="33.9" y="154.6" transform="rotate(-90 33.9 154.6)">1</text>
<text x="36.4" y="154.6" transform="rotate(-90 36.4 154.6)">2</text>
<text x="38.9" y="154.6" transform="rotate(-90 38.9 154.6)">3</text>
<text x="44" y="154.6" transform="rotate(-90 44 154.6)">4</text>
<text x="46.6" y="154.6" transform="rotate(-90 46.6 154.6)">5</text>
<text x="49.1" y="154.6" transform="rotate(-90 49.1 154.6)">6</text>
<text x="54.2" y="154.6" transform="rotate(-90 54.2 154.6)">7</text>
<text x="56.7" y="154.6" transform="rotate(-90 56.7 154.6)">8</text>
<text x="59.3" y="154.6" transform="rotate(-90 59.3 154.6)">9</text>
<text x="61.8" y="155.6" transform="rotate(-90 61.8 155.6)">10</text>
<text x="64.3" y="155.6" transform="rotate(-90 64.3 155.6)">11</text>
<text x="66.9" y="155.6" transform="rotate(-90 66.9 155.6)">12</text>
<text x="69.4" y="155.6" transform="rotate(-90 69.4 155.6)">13</text>
<text x="72" y="155.6" transform="rotate(-90 72 155.6)">14</text>
<text x="97.4" y="154.6" transform="rotate(-90 97.4 154.6)">1</text>
<text x="99.9" y="154.6" transform="rotate(-90 99.9 154.6)">2</text>
<text x="102.4" y="154.6" transform="rotate(-90 102.4 154.6)">3</text>
<text x="107.5" y="154.6" transform="rotate(-90 107.5 154.6)">4</text>
<text x="110.1" y="154.6" transform="rotate(-90 110.1 154.6)">5</text>
<text x="112.6" y="154.6" transform="rotate(-90 112.6 154.6)">6</text>
<text x="117.7" y="154.6" transform="rotate(-90 117.7 154.6)">7</text>
<text x="120.2" y="154.6" transform="rotate(-90 120.2 154.6)">8</text>
<text x="122.8" y="154.6" transform="rotate(-90 122.8 154.6)">9</text>
<text x="125.3" y="155.6" transform="rotate(-90 125.3 155.6)">10</text>
<text x="127.8" y="155.6" transform="rotate(-90 127.8 155.6)">11</text>
<text x="130.4" y="155.6" transform="rotate(-90 130.4 155.6)">12</text>
<text x="132.9" y="155.6" transform="rotate(-90 132.9 155.6)">13</text>
<text x="135.5" y="155.6" transform="rotate(-90 135.5 155.6)">14</text>
<text x="267" y="150.5">8</text>
<text x="267" y="153.1">4</text>
<text x="267" y="155.6">9</text>
<text x="271.8" y="151.5">CTS</text>
<text x="271.8" y="154.1">DTR</text>
<text x="107.3" y="158.6" transform="rotate(-90 107.3 158.6)">RS</text>
<text x="109.9" y="161.2" transform="rotate(-90 109.9 161.2)">RW</text>
<text x="112.4" y="158.6" transform="rotate(-90 112.4 158.6)">E</text>
<text x="127.6" y="161.2" transform="rotate(-90 127.6 161.2)">D41</text>
<text x="130.2" y="161.2" transform="rotate(-90 130.2 161.2)">D51</text>
<text x="132.7" y="161.2" transform="rotate(-90 132.7 161.2)">D61</text>
<text x="135.3" y="161.2" transform="rotate(-90 135.3 161.2)">D71</text>
<text x="271.8" y="156.6">RI</text>
<text x="43.8" y="163.7" transform="rotate(-90 43.8 163.7)">D1</text>
<text x="46.4" y="163.7" transform="rotate(-90 46.4 163.7)">D2</text>
<text x="48.9" y="163.7" transform="rotate(-90 48.9 163.7)">D0</text>
<text x="64.1" y="163.7" transform="rotate(-90 64.1 163.7)">D4</text>
<text x="66.7" y="163.7" transform="rotate(-90 66.7 163.7)">D5</text>
<text x="69.2" y="163.7" transform="rotate(-90 69.2 163.7)">D6</text>
<text x="71.8" y="163.7" transform="rotate(-90 71.8 163.7)">D7</text>
<text x="270.3" y="168.3">COMPIM</text>
<text x="193.3" y="183.5">2</text>
<text x="198.1" y="184.5">RA0/AN0</text>
<text x="230.9" y="184.5">RC0/T1OSO/T1CKI</text>
<text x="250.2" y="183.5">15</text>
<text x="274.3" y="182">RXD</text>
<text x="193.3" y="186.1">3</text>
<text x="193.3" y="188.6">4</text>
<text x="193.3" y="191.2">5</text>
<text x="198.1" y="187.1">RA1/AN1</text>
<text x="198.1" y="189.6">RA2/AN2/VREF-/CVREF</text>
<text x="227.8" y="187.1">RC1/T1OSI/CCP2/UOE</text>
<text x="233.9" y="189.6">RC2/CCP1/P1A</text>
<text x="250.2" y="186.1">16</text>
<text x="250.2" y="188.6">17</text>
<text x="250.2" y="191.2">23</text>
<text x="274.3" y="187.1">TXD</text>
<text x="193.3" y="193.7">6</text>
<text x="193.3" y="196.2">7</text>
<text x="198.1" y="192.2">RA3/AN3/VREF+</text>
<text x="198.1" y="194.7">RA4/T0CKI/C1OUT/RCV</text>
<text x="198.1" y="197.2">RA5/AN4/SS/LVDIN/C2OUT</text>
<text x="237.2" y="194.7">RC5/D+/VP</text>
<text x="237.2" y="197.2">RC6/TX/CK</text>
<text x="237.4" y="192.2">RC4/D-/VM</text>
<text x="250.2" y="193.7">24</text>
<text x="250.2" y="196.2">25</text>
<text x="274.3" y="192.2">RTS</text>
<text x="274.3" y="197.2">CTS</text>
<text x="180.7" y="199.8">X1</text>
<text x="180.7" y="202.3">X2</text>
<text x="192.3" y="198.8">14</text>
<text x="192.3" y="201.3">13</text>
<text x="198.1" y="199.8">RA6/OSC2/CLKO</text>
<text x="198.1" y="202.3">OSC1/CLKI</text>
<text x="232.8" y="199.8">RC7/RX/DT/SDO</text>
<text x="250.2" y="198.8">26</text>
<text x="181.6" y="208.7">SDA</text>
<text x="192.3" y="206.4">33</text>
<text x="192.3" y="208.9">34</text>
<text x="198.1" y="207.4">RB0/AN12/INT0/FLT0/SDI/SDA</text>
<text x="198.1" y="209.9">RB1/AN10/INT1/SCK/SCL</text>
<text x="237.9" y="207.4">RD0/SPP0</text>
<text x="237.9" y="209.9">RD1/SPP1</text>
<text x="250.2" y="206.4">19</text>
<text x="250.2" y="208.9">20</text>
<text x="255.3" y="208.7">RS</text>
<text x="257.8" y="206.2">E</text>
<text x="181.6" y="211.3">SCL</text>
<text x="192.3" y="211.5">35</text>
<text x="192.3" y="214">36</text>
<text x="198.1" y="212.5">RB2/AN8/INT2/VMO</text>
<text x="198.1" y="215">RB3/AN9/CCP2/VPO</text>
<text x="237.9" y="212.5">RD2/SPP2</text>
<text x="237.9" y="215">RD3/SPP3</text>
<text x="250.2" y="211.5">21</text>
<text x="250.2" y="214">22</text>
<text x="255.3" y="211.3">RW</text>
<text x="192.3" y="216.6">37</text>
<text x="192.3" y="219.1">38</text>
<text x="192.3" y="221.6">39</text>
<text x="198.1" y="217.6">RB4/AN11/KBI0/CSSPP</text>
<text x="198.1" y="220.1">RB5/KBI1/PGM</text>
<text x="234" y="220.1">RD5/SPP5/P1B</text>
<text x="237.9" y="217.6">RD4/SPP4</text>
<text x="250.2" y="216.6">27</text>
<text x="250.2" y="219.1">28</text>
<text x="250.2" y="221.6">29</text>
<text x="255.3" y="216.3">D41</text>
<text x="255.3" y="218.9">D51</text>
<text x="255.3" y="221.4">D61</text>
<text x="171.4" y="225">220</text>
<text x="192.3" y="224.2">40</text>
<text x="198.1" y="222.6">RB6/KBI2/PGC</text>
<text x="198.1" y="225.2">RB7/KBI3/PGD</text>
<text x="234" y="222.6">RD6/SPP6/P1C</text>
<text x="234" y="225.2">RD7/SPP7/P1D</text>
<text x="250.2" y="224.2">30</text>
<text x="255.3" y="224">D71</text>
<text x="231.6" y="230.3">RE0/AN5/CK1SPP</text>
<text x="231.6" y="232.8">RE1/AN6/CK2SPP</text>
<text x="250.2" y="229.3">8</text>
<text x="250.2" y="231.8">9</text>
<text x="192.3" y="236.9">18</text>
<text x="198.1" y="237.9">VUSB</text>
<text x="232.5" y="235.3">RE2/AN7/OESPP</text>
<text x="233.5" y="237.9">RE3/MCLR/VPP</text>
<text x="250.2" y="234.3">10</text>
<text x="250.2" y="236.9">1</text>
<text x="196.6" y="241.9">PIC18F4550</text>
<text x="237.3" y="245.5">3.3k</text>
</g>
<text font-size="1.8" fill="#800000" x="276.2" y="164.7">ERROR</text>
</svg>
